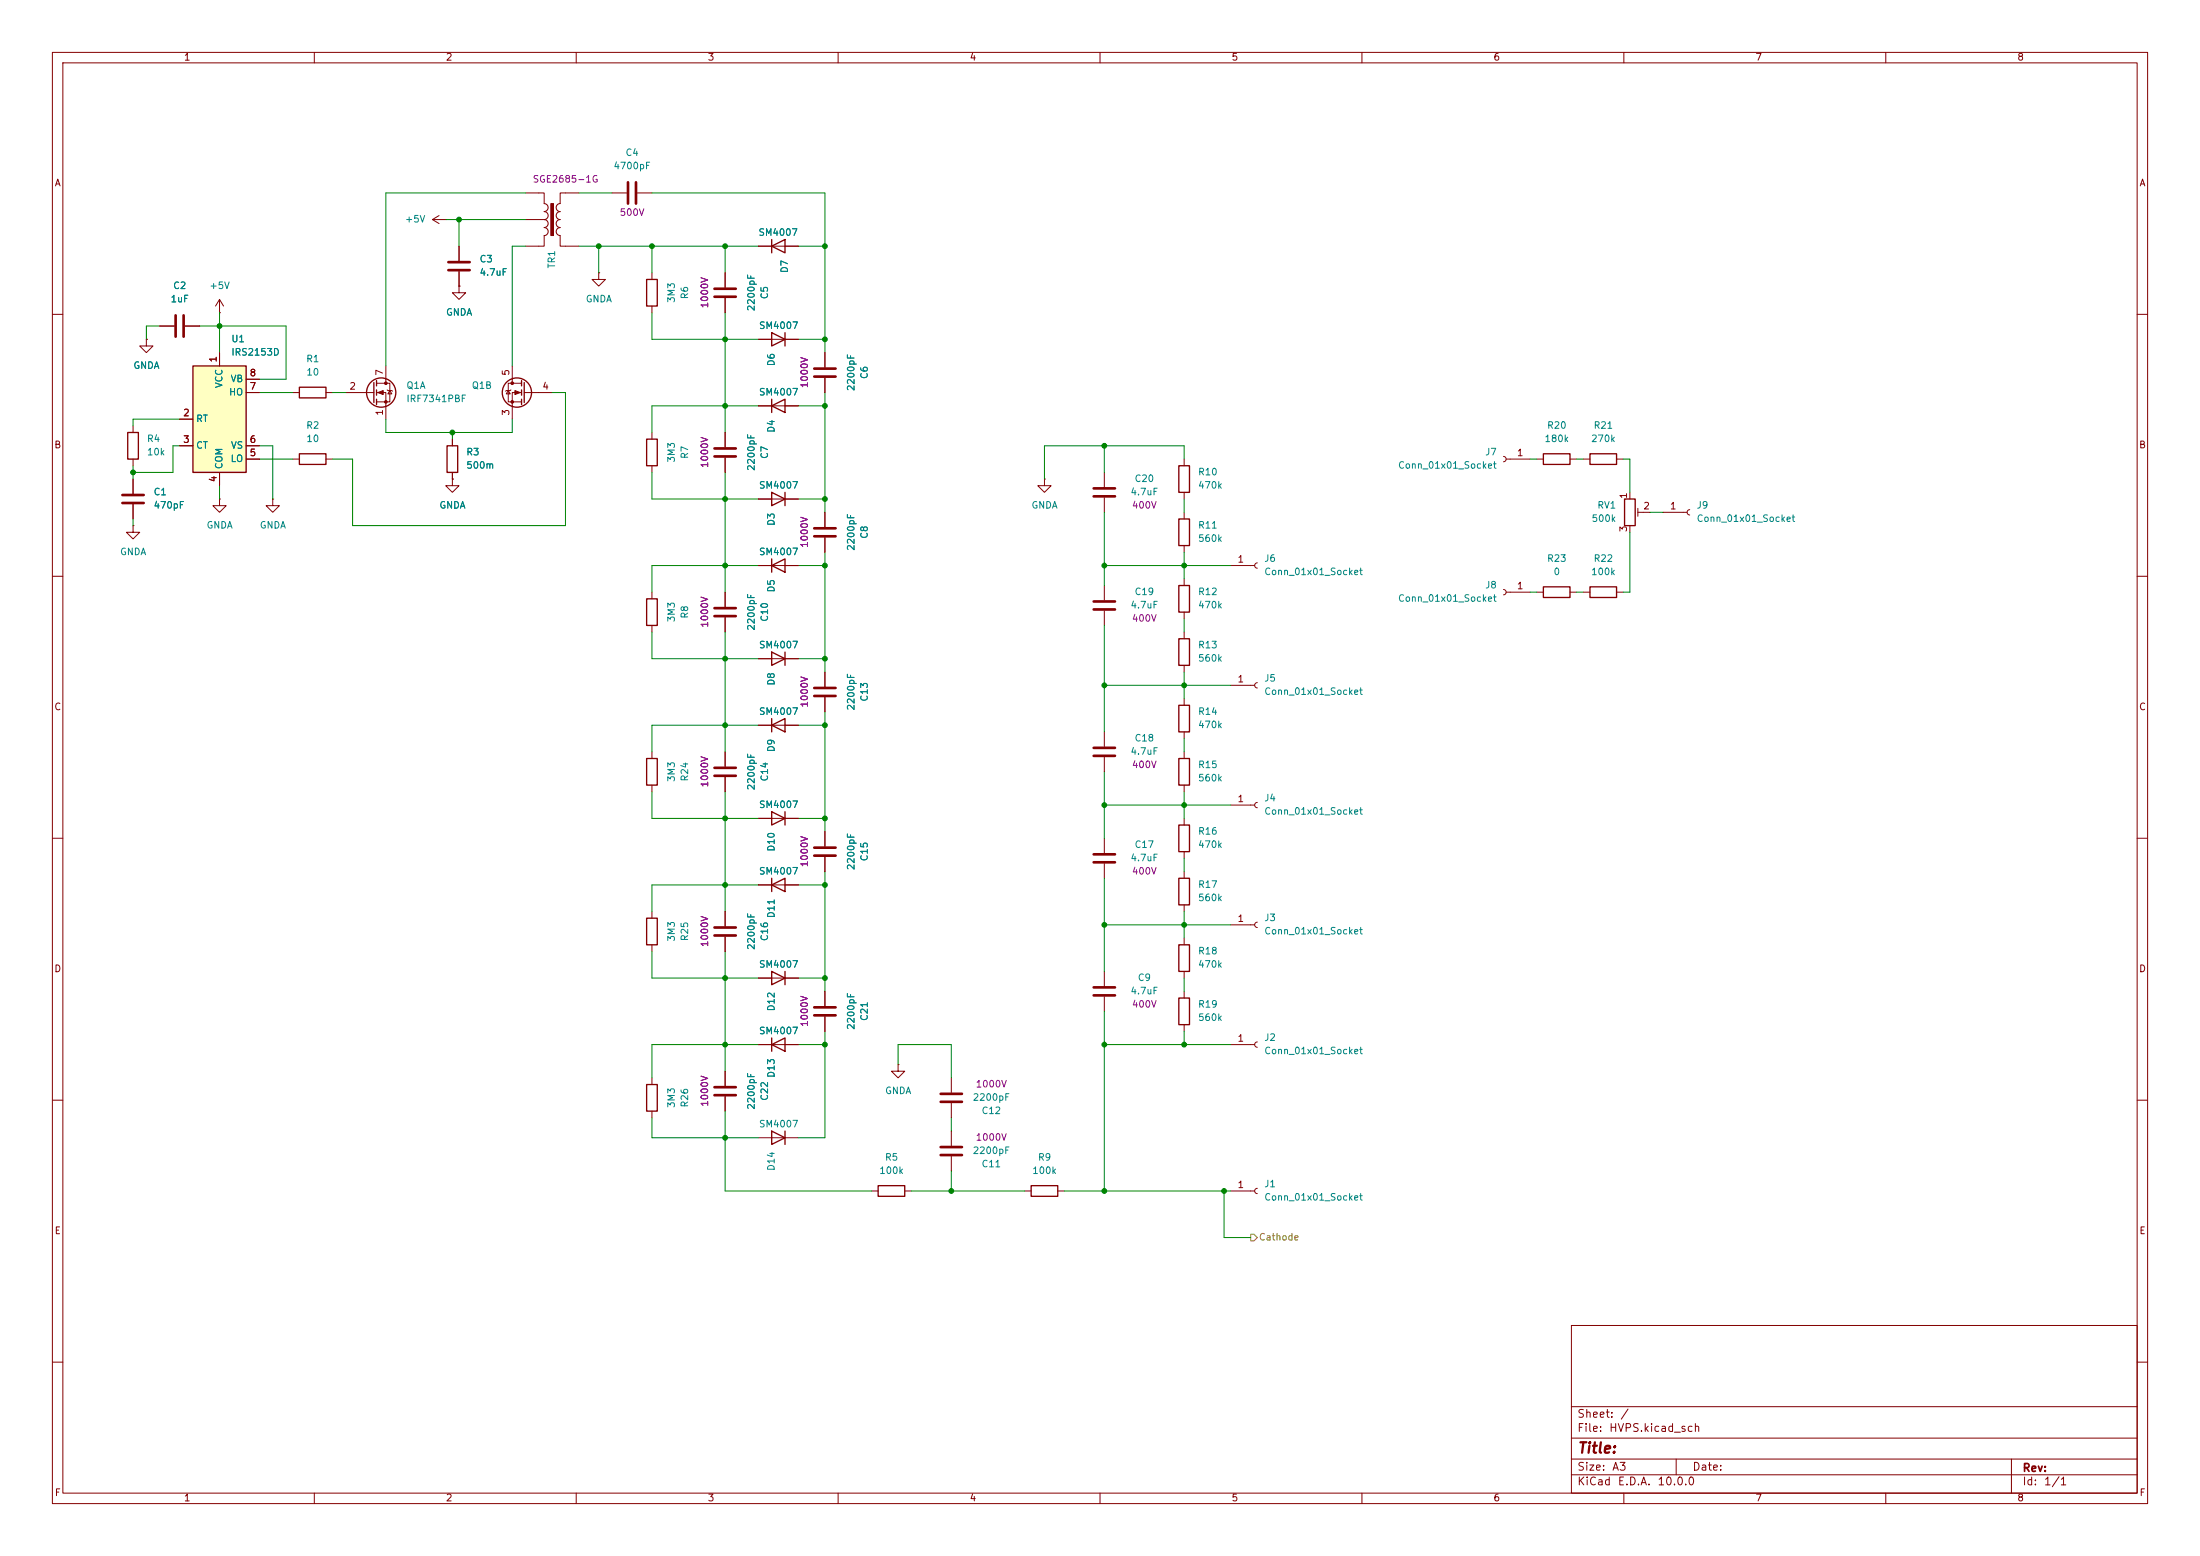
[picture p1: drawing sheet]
<svg xmlns="http://www.w3.org/2000/svg" width="420mm" height="297mm" viewBox="0 0 420 297" stroke-linecap="round" stroke-linejoin="round" font-family="sans-serif">
<path d="M0 0h420v297h-420z" fill="#fff" stroke="#fff" stroke-width=".19"/>
<g fill="none" stroke="#840000" stroke-width=".19">
<path d="M10 10h400v277h-400zM12 12h396v273h-396zM60 10v2M110 10v2M160 10v2M210 10v2M260 10v2M310 10v2M360 10v2M100.3 36.8h3.6v2.1M110.5 36.8h-3.6v2.1M116.8 36.8h2.8"/>
<path d="M121.7 36.8h2.8M82.5 41.9h2.6M82.5 41.9l1.3 .8M83.8 41.1l-1.3 .8M85.1 41.9h.1M87.6 54.6v1.3h1.3l-1.3 1.3-1.2-1.3h1.2M87.6 54.6h.1M87.6 47v2.8M87.6 51.8v2.8M100.3 41.9h2.6M103.9 45v2h-3.6M106.9 45v2h3.6"/>
<path d="M124.5 52.1v1.2M124.5 58.4v1.3M138.4 52.1v2.8M138.4 56.9v2.8M144.8 47h7.6M10 60h2M27.9 64.8v1.2h1.3l-1.3 1.3-1.2-1.3h1.2M27.9 64.8h.1M30.5 62.2h2.8M35.3 62.2h2.8M66 74.9h5.4M71.9 73.2h2.5v3.5h-2.5"/>
<path d="M71.9 74.9h1.8v5.1M73.7 69.9v3.3M73.9 74.4l1 .3M74.4 74.5l.4 .7h-.8zM97 74.5l.4 .7h-.8zM97.5 74.4l-1 .3M97.8 69.9v3.3M99.6 73.2h-2.6v3.5h2.6M99.6 74.9h-1.8v5.1M100.1 74.9h5.3M144.8 64.8h7.6M144.8 77.5h7.6"/>
<path d="M157.5 67.3v2.8M157.5 72.1v2.8M408 60h2M25.4 81.3v1.3M25.4 87.6v1.3M25.4 91.4v2.8M25.4 96.3v2.8M41.9 95.3v1.2h1.3l-1.3 1.3-1.3-1.3h1.3M41.9 95.3h.1M52.1 95.3v1.2h1.2l-1.2 1.3-1.3-1.3h1.3M52.1 95.3h.1M86.4 91.4v1.3h1.2l-1.2 1.3-1.3-1.3h1.3"/>
<path d="M86.4 91.4h.1M86.4 83.8v1.3M86.4 90.2v1.2M124.5 82.6v1.2M124.5 88.9v1.3M138.4 82.6v2.7M138.4 87.4v2.8M144.8 95.3h7.6M157.5 97.8v2.8M199.4 91.4v1.3h1.3l-1.3 1.3-1.3-1.3h1.3M199.4 91.4h.1M226.1 87.6v1.3"/>
<path d="M226.1 94v1.3M226.1 97.8v1.3M287 87.1l.4 .2 .1 .3-.1 .4-.4 .1M287.5 87.6h4.6M293.4 87.6h1.2M299.7 87.6h1.3M302.3 87.6h1.2M308.6 87.6h1.3M311.1 94v1.3M312.7 97v1.6M312.7 97.8h2.3M317.5 97.8h4.6"/>
<path d="M322.6 97.3l-.4 .1-.1 .4 .1 .3 .4 .2M10 110h2M25.4 100.3v1.3h1.3l-1.3 1.3-1.3-1.3h1.3M25.4 100.3h.1M124.5 113v1.3M124.5 119.4v1.3M138.4 113v2.8M138.4 117.9v2.8M157.5 102.6v2.8M210.8 111.8v2.8M210.8 116.6v2.8M226.1 104.1v1.3"/>
<path d="M226.1 110.5v1.3M226.1 116.8v1.3M234.9 108h4.6M240 107.4l-.3 .2-.2 .4 .2 .3 .3 .2M287 112.5l.4 .2 .1 .3-.1 .4-.4 .1M287.5 113h4.6M293.4 113h1.2M299.7 113h1.3M302.3 113h1.2M308.6 113h1.3M311.1 100.3v1.3M408 110h2"/>
<path d="M144.8 125.7h7.6M157.5 128.3v2.8M157.5 133.1v2.8M210.8 139.7v2.8M226.1 120.7v1.2M226.1 127v1.3M226.1 133.4v1.2M226.1 139.7v1.3M234.9 130.8h4.6M240 130.3l-.3 .2-.2 .3 .2 .4 .3 .1M10 160h2M124.5 143.5v1.3"/>
<path d="M124.5 149.9v1.2M138.4 143.5v2.8M138.4 148.3v2.8M144.8 156.2h7.6M157.5 158.8v2.7M210.8 144.5v2.8M226.1 143.5v1.3M226.1 149.9v1.2M226.1 156.2v1.3M234.9 153.7h4.6M240 153.2l-.3 .1-.2 .4 .2 .3 .3 .2M408 160h2"/>
<path d="M138.4 174v2.8M138.4 178.8v2.8M144.8 168.9h7.6M157.5 163.6v2.8M210.8 160v2.8M210.8 164.8v2.8M226.1 162.6v1.2M226.1 166.4v1.2M226.1 172.7v1.3M226.1 179.1v1.2M234.9 176.5h4.6M240 176l-.3 .2-.2 .3 .2 .4 .3 .1"/>
<path d="M144.8 186.7h7.6M144.8 199.4h7.6M157.5 189.2v2.8M157.5 194.1v2.8M210.8 185.4v2.8M210.8 190.2v2.8M226.1 185.4v1.3M226.1 189.2v1.3M226.1 195.6v1.3M234.9 199.4h4.6M240 198.9l-.3 .1-.2 .4 .2 .3 .3 .2M10 210h2"/>
<path d="M144.8 217.2h7.6M171.4 203.2v1.3h1.3l-1.3 1.2-1.2-1.2h1.2M171.4 203.2h.1M181.6 205.7v2.8M181.6 210.6v2.8M181.6 215.9v2.8M408 210h2M166.4 227.3h1.2M172.7 227.3h1.3M181.6 220.7v2.8M195.6 227.3h1.2M201.9 227.3h1.3"/>
<path d="M234.9 227.3h4.6M240 226.8l-.3 .2-.2 .3 .2 .4 .3 .1M300 253h108v32h-108zM10 260h2M300 278.5h108M300 274.5h108M300 268.5h108M320 278.5v3M384 278.5v6.5M408 260h2M60 285v2M110 285v2"/>
<path d="M160 285v2M210 285v2M260 285v2M300 281.5h108M310 285v2M360 285v2"/>
</g>
<path d="M103.9 38.9a.76 .76 0 0 1 .7 .7 .76 .76 0 0 1-.7 .8 .77 .77 0 0 1 .7 .7 .77 .77 0 0 1-.7 .8 .76 .76 0 0 1 .7 .8 .76 .76 0 0 1-.7 .7 .77 .77 0 0 1 .7 .8 .77 .77 0 0 1-.7 .8M106.9 38.9a.77 .77 0 0 0-.7 .7 .77 .77 0 0 0 .7 .8 .76 .76 0 0 0-.7 .7 .76 .76 0 0 0 .7 .8 .76 .76 0 0 0-.7 .8 .76 .76 0 0 0 .7 .7 .76 .76 0 0 0-.7 .8 .76 .76 0 0 0 .7 .8" fill="none" stroke="#840000" stroke-width=".2"/>
<g fill="#840000" stroke="#840000" stroke-width=".19">
<path d="M102.9 41.9h1z"/>
<path d="M105.2 38.9h.5v6.1h-.5z"/>
<path d="M98.3 74.5l1 .4-1 .4z"/>
<path d="M72.1 74.9l1.1-.4v.8z"/>
<circle cx="97.8" cy="73.2" r=".25"/>
<circle cx="97.8" cy="76.7" r=".25"/>
<circle cx="73.7" cy="73.2" r=".25"/>
<circle cx="73.7" cy="76.7" r=".25"/>
</g>
<g fill="none" stroke="#840000" stroke-width=".25">
<path d="M123.4 53.3h2.1v5.1h-2.1zM147.3 47l2.6-1.3v2.6zM147.3 45.7v2.6M71.4 73v3.8M71.9 72.6v1.1M71.9 74.4v1M71.9 76.2v1M99.6 72.6v1.1M99.6 74.4v1M99.6 76.2v1M100.1 73v3.8M147.3 63.5l2.6 1.3-2.6 1.2z"/>
<path d="M147.3 77.5l2.6-1.3v2.5zM147.3 76.2v2.5M149.9 63.5v2.5M24.4 82.6h2v5h-2zM85.3 85.1h2.1v5.1h-2.1zM123.4 83.8h2.1v5.1h-2.1zM147.3 94l2.6 1.3-2.6 1.2zM149.9 94v2.5M225 88.9h2.1v5.1h-2.1zM225 99.1h2.1v5h-2.1zM294.6 86.6h5.1v2h-5.1zM303.5 86.6h5.1v2h-5.1z"/>
<path d="M310.1 95.3h2.1v5h-2.1zM123.4 114.3h2.1v5.1h-2.1zM225 111.8h2.1v5h-2.1zM294.6 112h5.1v2h-5.1zM303.5 112h5.1v2h-5.1zM147.3 124.5l2.6 1.2-2.6 1.3zM149.9 124.5v2.5M225 121.9h2.1v5.1h-2.1zM225 134.6h2.1v5.1h-2.1zM123.4 144.8h2.1v5.1h-2.1zM147.3 154.9l2.6 1.3-2.6 1.3zM149.9 154.9v2.6"/>
<path d="M225 157.5h2.1v5.1h-2.1zM225 144.8h2.1v5.1h-2.1zM147.3 168.9l2.6-1.3v2.6zM147.3 167.6v2.6M225 167.6h2.1v5.1h-2.1zM147.3 185.4l2.6 1.3-2.6 1.3zM147.3 199.4l2.6-1.3v2.6zM147.3 198.1v2.6M149.9 185.4v2.6M225 190.5h2.1v5.1h-2.1zM225 180.3h2.1v5.1h-2.1zM147.3 215.9l2.6 1.3-2.6 1.2z"/>
<path d="M149.9 215.9v2.5M167.6 226.3h5.1v2h-5.1zM196.8 226.3h5.1v2h-5.1z"/>
<circle cx="72.8" cy="74.9" r="2.79"/>
<circle cx="98.7" cy="74.9" r="2.79"/>
</g>
<g fill="none" stroke="#840000" stroke-width=".51">
<path d="M119.9 34.8v4.1M121.4 34.8v4.1M85.6 50h4.1M85.6 51.6h4.1M136.4 55.1h4.1M136.4 56.6h4.1M33.5 60.2v4.1M35.1 60.2v4.1M155.4 70.4h4.1M155.4 71.9h4.1M23.4 94.5h4M23.4 96h4"/>
<path d="M136.4 85.6h4.1M136.4 87.1h4.1M136.4 116.1h4.1M136.4 117.6h4.1M155.4 100.8h4.1M155.4 102.4h4.1M208.8 116.3h4.1M208.8 114.8h4.1M155.4 131.3h4.1M155.4 132.8h4.1M136.4 146.6h4.1M136.4 148.1h4.1"/>
<path d="M208.8 144.3h4.1M208.8 142.7h4.1M136.4 177h4.1M136.4 178.6h4.1M155.4 161.8h4.1M155.4 163.3h4.1M208.8 164.6h4.1M208.8 163.1h4.1M155.4 192.3h4.1M155.4 193.8h4.1M208.8 190h4.1M208.8 188.5h4.1"/>
<path d="M179.6 208.8h4M179.6 210.3h4M179.6 218.9h4M179.6 220.5h4"/>
</g>
<path d="M36.8 69.9h10.2v20.3h-10.2z" fill="#ffffc2"/>
<path d="M36.8 69.9h10.2v20.3h-10.2zM57.1 73.9h5.1v2h-5.1zM57.1 86.6h5.1v2h-5.1zM147.3 108l2.6-1.3v2.5zM147.3 106.7v2.5M147.3 138.4l2.6-1.2v2.5zM147.3 137.2v2.5M123.4 175.3h2.1v5h-2.1zM123.4 207h2.1v5.1h-2.1z" fill="none" stroke="#840000" stroke-width=".25"/>
<g fill="none" stroke="#840000" stroke-width=".19">
<path d="M41.9 59.7h.1M41.9 57.2v2.5M41.9 57.2l-.8 1.2M41.9 57.2l.8 1.2M87.6 54.6h.1M87.6 47v2.8M87.6 51.8v2.8M114.3 52.1v1.2h1.3l-1.3 1.3-1.3-1.3h1.3M114.3 52.1h.1M138.4 52.1v2.8M138.4 56.9v2.8M144.8 47h2.5"/>
<path d="M149.9 47h2.5M27.9 64.8h.1M30.5 62.2h2.8M35.3 62.2h2.8M41.9 67.3v2.6M47 74.9h2.5M47 72.4h2.5M55.9 74.9h1.2M62.2 74.9h1.3M144.8 64.8h2.5M144.8 77.5h2.5M149.9 64.8h2.5"/>
<path d="M149.9 77.5h2.5M157.5 67.3v2.8M157.5 72.1v2.8M25.4 91.4v2.8M25.4 96.3v2.8M34.3 80h2.5M34.3 85.1h2.5M41.9 90.2v2.5M47 85.1h2.5M47 87.6h2.5M55.9 87.6h1.2M62.2 87.6h1.3"/>
<path d="M86.4 91.4h.1M86.4 83.8v1.3M86.4 90.2v1.2M138.4 82.6v2.7M138.4 87.4v2.8M144.8 95.3h2.5M149.9 95.3h2.5M157.5 97.8v2.8M210.8 90.2v2.8M210.8 95v2.8M138.4 113v2.8M138.4 117.9v2.8"/>
<path d="M144.8 108h7.6M157.5 102.6v2.8M144.8 138.4h7.6M144.8 125.7h2.5M149.9 125.7h2.5M157.5 128.3v2.8M157.5 133.1v2.8M138.4 143.5v2.8M138.4 148.3v2.8M144.8 156.2h2.5M149.9 156.2h2.5M157.5 158.8v2.7"/>
<path d="M124.5 174v1.3M138.4 174v2.8M138.4 178.8v2.8M144.8 168.9h2.5M149.9 168.9h2.5M157.5 163.6v2.8M124.5 180.3v1.3M144.8 186.7h2.5M144.8 199.4h2.5M149.9 186.7h2.5M149.9 199.4h2.5M157.5 189.2v2.8"/>
<path d="M157.5 194.1v2.8M124.5 205.7v1.3M124.5 212.1v1.3M138.4 204.5v2.8M138.4 209.3v2.8"/>
</g>
<path d="M208.8 94.7h4.1M208.8 93.2h4.1M136.4 207.5h4.1M136.4 209h4.1" fill="none" stroke="#840000" stroke-width=".51"/>
<path d="M238.8 235.6h.6l.6 .6-.6 .7h-.6z" fill="none" stroke="#848400" stroke-width=".19"/>
<g fill="none" stroke="#008400" stroke-width=".19">
<path d="M100.3 36.8h-26.6v33.1M110.5 36.8h6.3M124.5 36.8h33v30.5M41.9 59.7v7.6M85.1 41.9h15.2M87.6 41.9v5.1M100.3 47h-2.5v22.9M110.5 47h34.3M114.3 47v5.1M124.5 47v5.1M124.5 59.7v5.1h20.3M138.4 47v5.1"/>
<path d="M138.4 59.7v22.9M152.4 47h5.1M30.5 62.2h-2.6v2.6M38.1 62.2h16.5v10.2h-5.1M49.5 74.9h6.4M63.5 74.9h2.5M105.4 74.9h2.5v25.4h-40.6v-12.7h-3.8M144.8 77.5h-20.3v5.1M152.4 64.8h5.1M152.4 77.5h5.1M157.5 74.9v22.9M25.4 88.9v2.5"/>
<path d="M25.4 99.1v1.2M34.3 80h-8.9v1.3M34.3 85.1h-1.3v5.1h-7.6M41.9 92.7v2.6M49.5 87.6h6.4M49.5 85.1h2.6v10.2M73.7 80v2.6h24.1v-2.6M86.4 82.6v1.2M124.5 90.2v5.1h20.3M138.4 90.2v22.8M152.4 95.3h5.1M210.8 85.1v5.1"/>
<path d="M210.8 97.8v14M226.1 87.6v-2.5h-26.7v6.3M226.1 95.3v2.5M292.1 87.6h1.3M301 87.6h1.3M309.9 87.6h1.2v6.4M315 97.8h2.5M144.8 108h-20.3v5M152.4 108h5.1M157.5 105.4v22.9M210.8 108h24.1M210.8 119.4v20.3"/>
<path d="M226.1 105.4v5.1M226.1 118.1v2.6M292.1 113h1.3M301 113h1.3M311.1 101.6v11.4h-1.2M124.5 120.7v5h20.3M138.4 120.7v22.8M144.8 138.4h-20.3v5.1M152.4 125.7h5.1M152.4 138.4h5.1M157.5 135.9v22.9M210.8 130.8h24.1"/>
<path d="M226.1 128.3v5.1M124.5 151.1v5.1h20.3M138.4 151.1v22.9M152.4 156.2h5.1M210.8 147.3v12.7M210.8 153.7h24.1M226.1 141v2.5M226.1 151.1v5.1M144.8 168.9h-20.3v5.1M152.4 168.9h5.1M157.5 166.4v22.8M210.8 167.6v17.8"/>
<path d="M210.8 176.5h24.1M226.1 163.8v2.6M226.1 174v5.1M124.5 181.6v5.1h20.3M138.4 181.6v22.9M144.8 199.4h-20.3v6.3M152.4 186.7h5.1M152.4 199.4h5.1M157.5 196.9v20.3h-5.1M210.8 199.4h24.1M210.8 193v34.3M226.1 186.7v2.5"/>
<path d="M226.1 196.9v2.5M124.5 213.4v3.8h20.3M138.4 212.1v15.2h28M171.4 203.2v-3.8h10.2v6.3M181.6 213.4v2.5M174 227.3h21.6M181.6 223.5v3.8M203.2 227.3h31.7M233.7 227.3v8.9h5.1"/>
</g>
<g fill="#008400" stroke="#008400" stroke-width=".19">
<circle cx="210.8" cy="85.1" r=".46"/>
<circle cx="157.5" cy="125.7" r=".46"/>
<circle cx="157.5" cy="138.4" r=".46"/>
<circle cx="226.1" cy="199.4" r=".46"/>
<circle cx="226.1" cy="176.5" r=".46"/>
<circle cx="210.8" cy="176.5" r=".46"/>
<circle cx="210.8" cy="199.4" r=".46"/>
<circle cx="210.8" cy="108" r=".46"/>
<circle cx="226.1" cy="153.7" r=".46"/>
<circle cx="210.8" cy="130.8" r=".46"/>
<circle cx="210.8" cy="153.7" r=".46"/>
<circle cx="157.5" cy="156.2" r=".46"/>
<circle cx="157.5" cy="168.9" r=".46"/>
<circle cx="138.4" cy="168.9" r=".46"/>
<circle cx="138.4" cy="156.2" r=".46"/>
<circle cx="181.6" cy="227.3" r=".46"/>
<circle cx="157.5" cy="199.4" r=".46"/>
<circle cx="157.5" cy="186.7" r=".46"/>
<circle cx="210.8" cy="227.3" r=".46"/>
<circle cx="233.7" cy="227.3" r=".46"/>
<circle cx="226.1" cy="108" r=".46"/>
<circle cx="226.1" cy="130.8" r=".46"/>
<circle cx="138.4" cy="217.2" r=".46"/>
<circle cx="138.4" cy="186.7" r=".46"/>
<circle cx="138.4" cy="199.4" r=".46"/>
<circle cx="157.5" cy="108" r=".46"/>
<circle cx="157.5" cy="95.3" r=".46"/>
<circle cx="138.4" cy="138.4" r=".46"/>
<circle cx="138.4" cy="108" r=".46"/>
<circle cx="138.4" cy="125.7" r=".46"/>
<circle cx="138.4" cy="64.8" r=".46"/>
<circle cx="124.5" cy="47" r=".46"/>
<circle cx="87.6" cy="41.9" r=".46"/>
<circle cx="114.3" cy="47" r=".46"/>
<circle cx="86.4" cy="82.6" r=".46"/>
<circle cx="157.5" cy="64.8" r=".46"/>
<circle cx="157.5" cy="77.5" r=".46"/>
<circle cx="138.4" cy="95.3" r=".46"/>
<circle cx="157.5" cy="47" r=".46"/>
<circle cx="138.4" cy="47" r=".46"/>
<circle cx="138.4" cy="77.5" r=".46"/>
<circle cx="41.9" cy="62.2" r=".46"/>
<circle cx="25.4" cy="90.2" r=".46"/>
</g>
<text font-size="2" fill="#840000" x="301" y="277.9">Title:</text>
<g font-size="1.5" fill="#840000">
<text x="301" y="273.7">File:</text>
<text x="301" y="271">Sheet:</text>
<text x="307.1" y="273.7">HVPS.kicad_sch</text>
<text x="309.2" y="271">/</text>
<text x="301" y="281.1">Size:</text>
<text x="307.6" y="281.1">A3</text>
<text x="323" y="281.1">Date:</text>
<text x="386" y="281.3">Rev:</text>
<text x="301" y="283.9">KiCad</text>
<text x="308.7" y="283.9">E.D.A.</text>
<text x="316.3" y="283.9">10.0.0</text>
<text x="386" y="283.9">Id:</text>
<text x="390.1" y="283.9">1/1</text>
</g>
<g font-size="1.3" fill="#840000">
<text x="35" y="11.9">1</text>
<text x="85" y="11.9">2</text>
<text x="135" y="11.9">3</text>
<text x="185" y="11.9">4</text>
<text x="235" y="11.9">5</text>
<text x="285" y="11.9">6</text>
<text x="335" y="11.9">7</text>
<text x="385" y="11.9">8</text>
<text x="10.3" y="35.9">A</text>
<text x="408.3" y="35.9">A</text>
<text x="41.7" y="69.3" transform="rotate(-90 41.7 69.3)">1</text>
<text x="73.4" y="71.8" transform="rotate(-90 73.4 71.8)">7</text>
<text x="97.5" y="71.8" transform="rotate(-90 97.5 71.8)">5</text>
<text x="47.6" y="74.7">7</text>
<text x="47.6" y="72.1">8</text>
<text x="66.6" y="74.7">2</text>
<text x="103.4" y="74.7">4</text>
<text x="34.9" y="79.8">2</text>
<text x="73.4" y="79.4" transform="rotate(-90 73.4 79.4)">1</text>
<text x="97.5" y="79.4" transform="rotate(-90 97.5 79.4)">3</text>
<text x="10.3" y="85.9">B</text>
<text x="34.9" y="84.8">3</text>
<text x="47.6" y="87.4">5</text>
<text x="47.6" y="84.8">6</text>
<text x="289.5" y="87.4">1</text>
<text x="408.2" y="85.9">B</text>
<text x="41.7" y="92.1" transform="rotate(-90 41.7 92.1)">4</text>
<text x="310.9" y="95.3" transform="rotate(-90 310.9 95.3)">1</text>
<text x="310.9" y="101.7" transform="rotate(-90 310.9 101.7)">3</text>
<text x="313.6" y="97.5">2</text>
<text x="318.7" y="97.5">1</text>
<text x="236.1" y="107.7">1</text>
<text x="289.5" y="112.8">1</text>
<text x="236.1" y="130.6">1</text>
<text x="10.3" y="135.9">C</text>
<text x="408.2" y="135.9">C</text>
<text x="236.1" y="153.4">1</text>
<text x="236.1" y="176.3">1</text>
<text x="10.3" y="185.9">D</text>
<text x="408.2" y="185.9">D</text>
<text x="236.1" y="199.1">1</text>
<text x="236.1" y="227.1">1</text>
<text x="10.3" y="235.9">E</text>
<text x="408.3" y="235.9">E</text>
<text x="10.3" y="285.9">F</text>
<text x="35" y="286.9">1</text>
<text x="85" y="286.9">2</text>
<text x="135" y="286.9">3</text>
<text x="185" y="286.9">4</text>
<text x="235" y="286.9">5</text>
<text x="285" y="286.9">6</text>
<text x="335" y="286.9">7</text>
<text x="385" y="286.9">8</text>
<text x="408.3" y="285.9">F</text>
</g>
<g font-size="1.3" fill="#840084">
<text x="101.6" y="35.2">SGE2685-1G</text>
<text x="118.2" y="41.5">500V</text>
<text x="135.5" y="58.9" transform="rotate(-90 135.5 58.9)">1000V</text>
<text x="154.5" y="74.2" transform="rotate(-90 154.5 74.2)">1000V</text>
<text x="135.5" y="89.4" transform="rotate(-90 135.5 89.4)">1000V</text>
<text x="216" y="97.4">400V</text>
<text x="154.5" y="104.7" transform="rotate(-90 154.5 104.7)">1000V</text>
<text x="135.5" y="119.9" transform="rotate(-90 135.5 119.9)">1000V</text>
<text x="216" y="119">400V</text>
<text x="154.5" y="135.1" transform="rotate(-90 154.5 135.1)">1000V</text>
<text x="216" y="146.9">400V</text>
<text x="135.5" y="150.4" transform="rotate(-90 135.5 150.4)">1000V</text>
<text x="154.5" y="165.6" transform="rotate(-90 154.5 165.6)">1000V</text>
<text x="216" y="167.2">400V</text>
<text x="135.5" y="180.9" transform="rotate(-90 135.5 180.9)">1000V</text>
<text x="154.5" y="196.1" transform="rotate(-90 154.5 196.1)">1000V</text>
<text x="216" y="192.6">400V</text>
<text x="186.2" y="207.9">1000V</text>
<text x="135.5" y="211.3" transform="rotate(-90 135.5 211.3)">1000V</text>
<text x="186.2" y="218">1000V</text>
</g>
<g font-size="1.3" fill="#008484">
<text x="117" y="32.6">4700pF</text>
<text x="119.3" y="30.1">C4</text>
<text x="77.2" y="42.8">+5V</text>
<text x="144.7" y="45.3">SM4007</text>
<text x="91.4" y="50.4">C3</text>
<text x="91.4" y="52.9">4.7uF</text>
<text x="106.3" y="51.4" transform="rotate(-90 106.3 51.4)">TR1</text>
<text x="150.7" y="52.2" transform="rotate(-90 150.7 52.2)">D7</text>
<text x="32.5" y="58">1uF</text>
<text x="32.9" y="55.5">C2</text>
<text x="39.9" y="55.5">+5V</text>
<text x="111.7" y="58">GNDA</text>
<text x="129.1" y="57.9" transform="rotate(-90 129.1 57.9)">3M3</text>
<text x="131.7" y="57.2" transform="rotate(-90 131.7 57.2)">R6</text>
<text x="144.4" y="59.5" transform="rotate(-90 144.4 59.5)">2200pF</text>
<text x="146.9" y="57.2" transform="rotate(-90 146.9 57.2)">C5</text>
<text x="44.1" y="65.6">U1</text>
<text x="85" y="60.6">GNDA</text>
<text x="144.8" y="63.1">SM4007</text>
<text x="25.4" y="70.7">GNDA</text>
<text x="44.1" y="68.2">IRS2153D</text>
<text x="58.3" y="69.4">R1</text>
<text x="58.4" y="72">10</text>
<text x="148.2" y="70" transform="rotate(-90 148.2 70)">D6</text>
<text x="42.8" y="74.2" transform="rotate(-90 42.8 74.2)">VCC</text>
<text x="43.6" y="75.8">HO</text>
<text x="43.9" y="73.3">VB</text>
<text x="77.5" y="74.5">Q1A</text>
<text x="77.5" y="77.1">IRF7341PBF</text>
<text x="90" y="74.5">Q1B</text>
<text x="144.8" y="75.8">SM4007</text>
<text x="163.4" y="74.8" transform="rotate(-90 163.4 74.8)">2200pF</text>
<text x="166" y="72.5" transform="rotate(-90 166 72.5)">C6</text>
<text x="37.3" y="80.9">RT</text>
<text x="58.3" y="82.1">R2</text>
<text x="148.2" y="82.7" transform="rotate(-90 148.2 82.7)">D4</text>
<text x="295.2" y="82.1">R20</text>
<text x="304.1" y="82.1">R21</text>
<text x="27.9" y="84.7">R4</text>
<text x="27.9" y="87.2">10k</text>
<text x="37.3" y="86">CT</text>
<text x="42.8" y="89.7" transform="rotate(-90 42.8 89.7)">COM</text>
<text x="43.9" y="88.5">LO</text>
<text x="44" y="86">VS</text>
<text x="58.4" y="84.7">10</text>
<text x="88.9" y="87.2">R3</text>
<text x="88.9" y="89.8">500m</text>
<text x="129.1" y="88.4" transform="rotate(-90 129.1 88.4)">3M3</text>
<text x="131.7" y="87.7" transform="rotate(-90 131.7 87.7)">R7</text>
<text x="144.4" y="90" transform="rotate(-90 144.4 90)">2200pF</text>
<text x="146.9" y="87.7" transform="rotate(-90 146.9 87.7)">C7</text>
<text x="266.8" y="89.8">Conn_01x01_Socket</text>
<text x="283.4" y="87.2">J7</text>
<text x="294.8" y="84.7">180k</text>
<text x="303.6" y="84.7">270k</text>
<text x="29.2" y="94.8">C1</text>
<text x="144.8" y="93.6">SM4007</text>
<text x="215.7" y="94.8">4.7uF</text>
<text x="216.5" y="92.3">C20</text>
<text x="228.6" y="91">R10</text>
<text x="228.6" y="93.6">470k</text>
<text x="29.2" y="97.4">470pF</text>
<text x="39.3" y="101.2">GNDA</text>
<text x="49.5" y="101.2">GNDA</text>
<text x="83.8" y="97.4">GNDA</text>
<text x="148.2" y="100.5" transform="rotate(-90 148.2 100.5)">D3</text>
<text x="196.8" y="97.4">GNDA</text>
<text x="228.6" y="101.2">R11</text>
<text x="303.7" y="99.9">500k</text>
<text x="304.8" y="97.4">RV1</text>
<text x="323.8" y="97.4">J9</text>
<text x="323.8" y="99.9">Conn_01x01_Socket</text>
<text x="22.8" y="106.3">GNDA</text>
<text x="144.8" y="106.3">SM4007</text>
<text x="163.4" y="105.2" transform="rotate(-90 163.4 105.2)">2200pF</text>
<text x="166" y="102.9" transform="rotate(-90 166 102.9)">C8</text>
<text x="228.6" y="103.7">560k</text>
<text x="241.2" y="107.5">J6</text>
<text x="295.2" y="107.5">R23</text>
<text x="304.1" y="107.5">R22</text>
<text x="148.2" y="113.2" transform="rotate(-90 148.2 113.2)">D5</text>
<text x="216.5" y="113.9">C19</text>
<text x="228.6" y="113.9">R12</text>
<text x="241.2" y="110.1">Conn_01x01_Socket</text>
<text x="283.4" y="112.6">J8</text>
<text x="296.5" y="110.1">0</text>
<text x="303.6" y="110.1">100k</text>
<text x="129.1" y="118.9" transform="rotate(-90 129.1 118.9)">3M3</text>
<text x="131.7" y="118.2" transform="rotate(-90 131.7 118.2)">R8</text>
<text x="146.9" y="118.8" transform="rotate(-90 146.9 118.8)">C10</text>
<text x="215.7" y="116.4">4.7uF</text>
<text x="228.6" y="116.4">470k</text>
<text x="266.8" y="115.2">Conn_01x01_Socket</text>
<text x="144.4" y="120.5" transform="rotate(-90 144.4 120.5)">2200pF</text>
<text x="144.8" y="124.1">SM4007</text>
<text x="228.6" y="124.1">R13</text>
<text x="148.2" y="131" transform="rotate(-90 148.2 131)">D8</text>
<text x="228.6" y="126.6">560k</text>
<text x="241.2" y="130.4">J5</text>
<text x="144.8" y="136.8">SM4007</text>
<text x="163.4" y="135.7" transform="rotate(-90 163.4 135.7)">2200pF</text>
<text x="166" y="134" transform="rotate(-90 166 134)">C13</text>
<text x="228.6" y="136.8">R14</text>
<text x="241.2" y="132.9">Conn_01x01_Socket</text>
<text x="148.2" y="143.7" transform="rotate(-90 148.2 143.7)">D9</text>
<text x="216.5" y="141.8">C18</text>
<text x="228.6" y="139.3">470k</text>
<text x="129.1" y="149.4" transform="rotate(-90 129.1 149.4)">3M3</text>
<text x="131.7" y="149.3" transform="rotate(-90 131.7 149.3)">R24</text>
<text x="146.9" y="149.3" transform="rotate(-90 146.9 149.3)">C14</text>
<text x="215.7" y="144.4">4.7uF</text>
<text x="228.6" y="146.9">R15</text>
<text x="228.6" y="149.5">560k</text>
<text x="144.4" y="151" transform="rotate(-90 144.4 151)">2200pF</text>
<text x="144.8" y="154.5">SM4007</text>
<text x="241.2" y="153.3">J4</text>
<text x="241.2" y="155.8">Conn_01x01_Socket</text>
<text x="228.6" y="159.6">R16</text>
<text x="144.8" y="167.2">SM4007</text>
<text x="148.2" y="162.7" transform="rotate(-90 148.2 162.7)">D10</text>
<text x="163.4" y="166.2" transform="rotate(-90 163.4 166.2)">2200pF</text>
<text x="166" y="164.5" transform="rotate(-90 166 164.5)">C15</text>
<text x="215.7" y="164.7">4.7uF</text>
<text x="216.5" y="162.2">C17</text>
<text x="228.6" y="162.2">470k</text>
<text x="228.6" y="169.8">R17</text>
<text x="228.6" y="172.3">560k</text>
<text x="129.1" y="179.8" transform="rotate(-90 129.1 179.8)">3M3</text>
<text x="131.7" y="179.7" transform="rotate(-90 131.7 179.7)">R25</text>
<text x="146.9" y="179.7" transform="rotate(-90 146.9 179.7)">C16</text>
<text x="148.2" y="175.4" transform="rotate(-90 148.2 175.4)">D11</text>
<text x="241.2" y="176.1">J3</text>
<text x="241.2" y="178.7">Conn_01x01_Socket</text>
<text x="144.4" y="181.4" transform="rotate(-90 144.4 181.4)">2200pF</text>
<text x="144.8" y="185">SM4007</text>
<text x="228.6" y="182.5">R18</text>
<text x="228.6" y="185">470k</text>
<text x="215.7" y="190.1">4.7uF</text>
<text x="217.1" y="187.6">C9</text>
<text x="144.8" y="197.7">SM4007</text>
<text x="148.2" y="193.1" transform="rotate(-90 148.2 193.1)">D12</text>
<text x="163.4" y="196.7" transform="rotate(-90 163.4 196.7)">2200pF</text>
<text x="166" y="195" transform="rotate(-90 166 195)">C21</text>
<text x="228.6" y="192.6">R19</text>
<text x="228.6" y="195.2">560k</text>
<text x="241.2" y="199">J2</text>
<text x="241.2" y="201.5">Conn_01x01_Socket</text>
<text x="148.2" y="205.8" transform="rotate(-90 148.2 205.8)">D13</text>
<text x="168.9" y="209.1">GNDA</text>
<text x="129.1" y="211.6" transform="rotate(-90 129.1 211.6)">3M3</text>
<text x="131.7" y="211.5" transform="rotate(-90 131.7 211.5)">R26</text>
<text x="144.4" y="211.9" transform="rotate(-90 144.4 211.9)">2200pF</text>
<text x="144.8" y="215.5">SM4007</text>
<text x="146.9" y="210.2" transform="rotate(-90 146.9 210.2)">C22</text>
<text x="185.6" y="210.4">2200pF</text>
<text x="187.3" y="213">C12</text>
<text x="168.8" y="221.8">R5</text>
<text x="185.6" y="220.6">2200pF</text>
<text x="198" y="221.8">R9</text>
<text x="148.2" y="223.6" transform="rotate(-90 148.2 223.6)">D14</text>
<text x="167.8" y="224.4">100k</text>
<text x="187.3" y="223.1">C11</text>
<text x="197" y="224.4">100k</text>
<text x="241.2" y="226.9">J1</text>
<text x="241.2" y="229.5">Conn_01x01_Socket</text>
</g>
<text font-size="1.3" fill="#848400" x="240.2" y="237.1">Cathode</text>
</svg>
